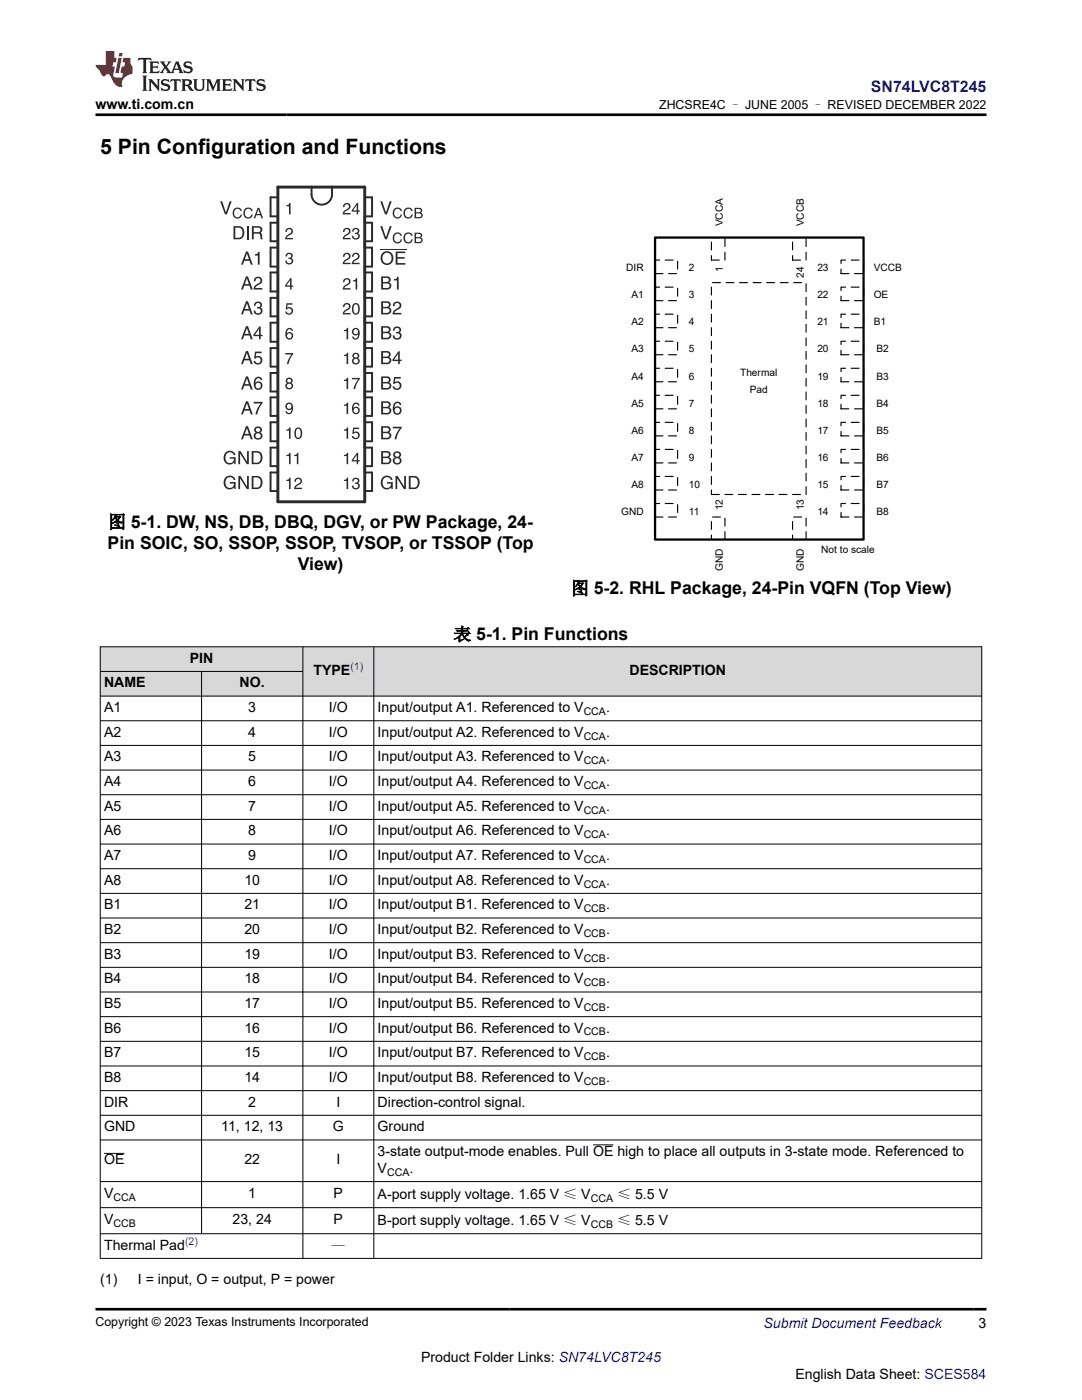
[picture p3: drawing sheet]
<svg xmlns="http://www.w3.org/2000/svg" width="216mm" height="279mm" viewBox="0 0 216 279" stroke-linecap="round" stroke-linejoin="round" font-family="sans-serif">
<path d="M62.2 37.2a2.99 2.99 0 0 0 1 3.4 2.04 2.04 0 0 0 3.1-1.8v-1.6" fill="none" stroke="#2b292a" stroke-width=".39"/>
<g fill="#2b292a">
<path d="M57.1 40.9h.4l.2-.4h.3v2.3h-.3v-1.6h-.6z" fill-rule="evenodd"/>
<path d="M57.2 45.6a.75 .75 0 0 1 1.2 .3 .75 .75 0 0 1-.6 1l-.6 .6h1.3v.3h-1.6l.2-.7 .8-.5a.46 .46 0 0 0 .2-.6 .46 .46 0 0 0-.5-.3 .46 .46 0 0 0-.4 .6h-.2z" fill-rule="evenodd"/>
<path d="M57.2 50.6a.65 .65 0 0 1 1 0 .65 .65 0 0 1-.1 .9 .71 .71 0 0 1 .3 1 .71 .71 0 0 1-1 .3l-.3-.3-.2-.5h.3l.1 .3a.49 .49 0 0 0 .6 .2 .49 .49 0 0 0 .2-.6l-.6-.2v-.3h.4a.36 .36 0 0 0 0-.7h-.4l-.2 .5h-.3z" fill-rule="evenodd"/>
<path d="M57.9 55.5l-1 1.5v.2h1v.6h.3v-.6h.3v-.2h-.3v-1.5zM57.9 55.9v1.1h-.7z" fill-rule="evenodd"/>
<path d="M57.2 60.5h1.2v.3h-1l-.1 .6a.78 .78 0 0 1 1.1 .4 .78 .78 0 0 1-.5 1 .78 .78 0 0 1-1-.6h.3a.5 .5 0 0 0 .8 .2 .5 .5 0 0 0 0-.8 .5 .5 0 0 0-.8 .2l-.2-.1z" fill-rule="evenodd"/>
<path d="M57.3 65.6a1.58 1.58 0 0 0 .1 2.1 .74 .74 0 0 0 1-.2 .74 .74 0 0 0-.2-1 .74 .74 0 0 0-1 0 .59 .59 0 0 1 .2-.6 .59 .59 0 0 1 .7-.1l.1 .2h.2a.69 .69 0 0 0-.4-.5 .69 .69 0 0 0-.7 .1zM57.2 67a.5 .5 0 0 1 1 0 .5 .5 0 0 1-1 0z" fill-rule="evenodd"/>
<path d="M56.9 70.4h1.6v.3l-.7 1.1-.2 .9h-.3v-.4l.9-1.6h-1.3z" fill-rule="evenodd"/>
<path d="M57.2 75.5a.54 .54 0 0 0 .1 .9 .7 .7 0 0 0-.1 1.1 .7 .7 0 0 0 1 0 .7 .7 0 0 0-.1-1.1 .62 .62 0 0 0 .2-.8 .62 .62 0 0 0-.9-.2zM57.3 76a.4 .4 0 0 1 .8 0 .4 .4 0 0 1-.8 0zM57.3 77a.46 .46 0 0 1 .9 0 .46 .46 0 0 1-.9 0z" fill-rule="evenodd"/>
<path d="M57.1 80.5a.73 .73 0 0 0 0 1.1 .73 .73 0 0 0 1.1 0 .69 .69 0 0 1-.8 .8l-.1-.3h-.3a.76 .76 0 0 0 .9 .5 .76 .76 0 0 0 .6-.9 .9 .9 0 0 0-.2-1.1 .9 .9 0 0 0-1.2-.1zM57.2 81.1a.5 .5 0 0 1 1 0 .5 .5 0 0 1-1 0z" fill-rule="evenodd"/>
<path d="M57.1 85.7h.4l.2-.4h.3v2.3h-.3v-1.6h-.6z" fill-rule="evenodd"/>
<path d="M58.9 85.6a1.32 1.32 0 0 0 .6 2 1.3 1.3 0 0 0 .3-2.2h-.6zM59.3 85.6h.2a1.12 1.12 0 0 1 0 1.8 .91 .91 0 0 1-.5-1z" fill-rule="evenodd"/>
<path d="M57.1 90.8l.4-.1 .2-.3h.3v2.2h-.3v-1.6h-.6z" fill-rule="evenodd"/>
<path d="M58.7 90.8l.4-.1 .2-.3h.2v2.2h-.3v-1.6h-.5z" fill-rule="evenodd"/>
<path d="M57.1 95.8l.4-.1 .2-.4h.3v2.3h-.3v-1.6h-.6z" fill-rule="evenodd"/>
<path d="M59 95.5a.75 .75 0 0 1 1.2 .2 .75 .75 0 0 1-.6 1.1l-.6 .5h1.3v.3h-1.6l.2-.7 .8-.4a.46 .46 0 0 0 .2-.6 .46 .46 0 0 0-.5-.3 .46 .46 0 0 0-.4 .5h-.2z" fill-rule="evenodd"/>
<path d="M68.7 40.7a.75 .75 0 0 1 1.2 .2 .75 .75 0 0 1-.6 1.1l-.6 .5h1.2v.3h-1.5l.2-.7 .7-.5a.46 .46 0 0 0 .3-.5 .46 .46 0 0 0-.6-.3 .46 .46 0 0 0-.3 .5h-.3z" fill-rule="evenodd"/>
<path d="M71.2 40.5l-1 1.5v.2h1v.6h.3v-.6h.3v-.2h-.3v-1.5zM71.2 41v1h-.7z" fill-rule="evenodd"/>
<path d="M68.7 45.6a.75 .75 0 0 1 1.2 .3 .75 .75 0 0 1-.6 1l-.6 .6h1.2v.3h-1.5l.2-.7 .7-.5a.46 .46 0 0 0 .3-.6 .46 .46 0 0 0-.6-.3 .46 .46 0 0 0-.3 .6h-.3z" fill-rule="evenodd"/>
<path d="M70.5 45.6a.65 .65 0 0 1 1 0 .65 .65 0 0 1-.1 .9 .71 .71 0 0 1 .3 1 .71 .71 0 0 1-1 .3l-.4-.3-.1-.4h.3l.1 .2a.49 .49 0 0 0 .6 .2 .49 .49 0 0 0 .2-.6l-.6-.2v-.2l.4-.1a.36 .36 0 0 0 0-.6h-.4l-.2 .4h-.3z" fill-rule="evenodd"/>
<path d="M68.7 50.6a.75 .75 0 0 1 1.2 .2 .75 .75 0 0 1-.6 1.1l-.6 .5h1.2v.3h-1.5l.2-.6 .7-.5a.46 .46 0 0 0 .3-.6 .46 .46 0 0 0-.6-.3 .46 .46 0 0 0-.3 .6h-.3z" fill-rule="evenodd"/>
<path d="M70.5 50.6a.75 .75 0 0 1 1.2 .2 .75 .75 0 0 1-.6 1.1l-.6 .5h1.2v.3h-1.5l.2-.6 .7-.5a.46 .46 0 0 0 .3-.6 .46 .46 0 0 0-.6-.3 .46 .46 0 0 0-.3 .6h-.3z" fill-rule="evenodd"/>
<path d="M68.7 55.6a.75 .75 0 0 1 1.2 .3 .75 .75 0 0 1-.6 1.1l-.6 .5h1.2v.3h-1.5l.2-.7 .7-.5a.46 .46 0 0 0 .3-.6 .46 .46 0 0 0-.6-.2 .46 .46 0 0 0-.3 .5h-.3z" fill-rule="evenodd"/>
<path d="M70.4 55.9h.4l.2-.4h.3v2.3h-.3v-1.6h-.6z" fill-rule="evenodd"/>
<path d="M68.7 60.6a.75 .75 0 0 1 1.2 .3 .75 .75 0 0 1-.6 1l-.6 .6h1.2v.3h-1.5l.2-.7 .7-.5a.46 .46 0 0 0 .3-.6 .46 .46 0 0 0-.6-.3 .46 .46 0 0 0-.3 .6h-.3z" fill-rule="evenodd"/>
<path d="M70.4 60.8a1.32 1.32 0 0 0 .6 2 1.3 1.3 0 0 0 .3-2.3h-.6zM70.8 60.8l.2-.1a1.12 1.12 0 0 1 0 1.9 1.08 1.08 0 0 1-.4-1.4z" fill-rule="evenodd"/>
<path d="M68.6 65.9l.4-.1 .2-.4h.3v2.3h-.3v-1.6h-.6z" fill-rule="evenodd"/>
<path d="M70.4 65.6a.73 .73 0 0 0 0 1.1 .73 .73 0 0 0 1.1 0 .69 .69 0 0 1-.8 .8l-.1-.3h-.3a.76 .76 0 0 0 .9 .5 .76 .76 0 0 0 .6-.9 .9 .9 0 0 0-.2-1.1 .9 .9 0 0 0-1.2-.1zM70.5 66.2a.5 .5 0 0 1 1 0 .5 .5 0 0 1-1 0z" fill-rule="evenodd"/>
<path d="M68.6 70.8h.4l.2-.4h.3v2.3h-.3v-1.6h-.6z" fill-rule="evenodd"/>
<path d="M70.5 70.6a.54 .54 0 0 0 .1 .9 .7 .7 0 0 0-.1 1 .7 .7 0 0 0 1 0 .7 .7 0 0 0-.1-1 .62 .62 0 0 0 .2-.9 .62 .62 0 0 0-.9-.2zM70.7 71a.38 .38 0 0 1 .7 0 .38 .38 0 0 1-.7 0zM70.5 72.1a.5 .5 0 0 1 1 0 .5 .5 0 0 1-1 0z" fill-rule="evenodd"/>
<path d="M68.6 75.8l.4-.1 .2-.3h.3v2.2h-.3v-1.6h-.6z" fill-rule="evenodd"/>
<path d="M70.2 75.4h1.6v.3l-.7 1.1-.2 .8h-.4l.1-.4 .9-1.5h-1.3z" fill-rule="evenodd"/>
<path d="M68.6 80.8l.4-.1 .2-.4h.3v2.3h-.3v-1.6h-.6z" fill-rule="evenodd"/>
<path d="M70.5 80.5a1.58 1.58 0 0 0 .2 2.1 .74 .74 0 0 0 1-.2 .74 .74 0 0 0-.2-1 .74 .74 0 0 0-1 0 .59 .59 0 0 1 .2-.6 .59 .59 0 0 1 .7-.1l.1 .2h.2a.69 .69 0 0 0-.4-.5 .69 .69 0 0 0-.8 .1zM70.5 81.9a.5 .5 0 0 1 1 0 .5 .5 0 0 1-1 0z" fill-rule="evenodd"/>
<path d="M68.6 85.7h.4l.2-.4h.3v2.3h-.3v-1.6h-.6z" fill-rule="evenodd"/>
<path d="M70.5 85.3h1.1v.3h-.9l-.1 .6a.78 .78 0 0 1 1.1 .4 .78 .78 0 0 1-.5 1.1 .78 .78 0 0 1-1-.7h.3a.5 .5 0 0 0 .7 .2 .5 .5 0 0 0 .1-.7 .5 .5 0 0 0-.8 .1h-.2z" fill-rule="evenodd"/>
<path d="M68.6 90.8l.4-.1 .2-.3h.3v2.2h-.3v-1.6h-.6z" fill-rule="evenodd"/>
<path d="M71.2 90.4l-1 1.4v.3h1v.5h.3v-.5h.3v-.3h-.3v-1.4zM71.2 90.8v1h-.7z" fill-rule="evenodd"/>
<path d="M68.6 95.8l.4-.1 .2-.4h.3v2.3h-.3v-1.6h-.6z" fill-rule="evenodd"/>
<path d="M70.5 95.5a.65 .65 0 0 1 1 0 .65 .65 0 0 1-.1 .9 .71 .71 0 0 1 .3 1 .71 .71 0 0 1-1 .2l-.4-.2-.1-.5h.3l.1 .3a.49 .49 0 0 0 .6 .2 .49 .49 0 0 0 .2-.6l-.6-.2v-.3h.4a.36 .36 0 0 0 0-.7h-.4l-.2 .5h-.3z" fill-rule="evenodd"/>
<path d="M43.9 40.2h.4l.8 2.2 .7-2.2h.4l-.9 2.6h-.4z" fill-rule="evenodd"/>
<path d="M46.8 41.6a.9 .9 0 0 1 1.5 .5h-.3a.67 .67 0 0 0-.8-.4 .67 .67 0 0 0-.5 .8 .66 .66 0 0 0 .5 .8 .66 .66 0 0 0 .8-.5h.3a.98 .98 0 0 1-1.3 .8 .98 .98 0 0 1-.5-1.4z" fill-rule="evenodd"/>
<path d="M48.9 41.6a.9 .9 0 0 1 1.5 .5h-.3a.67 .67 0 0 0-.8-.4 .67 .67 0 0 0-.4 .8 .66 .66 0 0 0 .5 .8 .66 .66 0 0 0 .7-.5h.3a.98 .98 0 0 1-1.3 .8 .98 .98 0 0 1-.5-1.4z" fill-rule="evenodd"/>
<path d="M51.4 41.5l-.8 2.1h.3l.2-.6h.9l.2 .6h.3l-.8-2.1zM51.6 41.8l.3 .9h-.7z" fill-rule="evenodd"/>
<path d="M46.6 45.1v2.7h1.1a1.33 1.33 0 0 0 1.1-1.4 1.33 1.33 0 0 0-1.1-1.3zM46.9 45.4a1.11 1.11 0 0 1 1.4 .6 1.11 1.11 0 0 1-.4 1.4h-1z" fill-rule="evenodd"/>
</g>
<path d="M49.4 45.1v2.7" fill="none" stroke="#2b292a" stroke-width=".36"/>
<g fill="#2b292a">
<path d="M50.3 45.1v2.7h.3v-1.2h.9a.78 .78 0 0 1 .5 1.1l.4 .1-.1-1.1-.3-.2a.71 .71 0 0 0 .3-.9 .71 .71 0 0 0-.8-.5zM50.6 45.4h.9a.44 .44 0 0 1 .5 .5 .44 .44 0 0 1-.5 .4h-.9z" fill-rule="evenodd"/>
<path d="M49.1 50.2l-1 2.6h.4l.2-.7h1.1l.2 .7h.4l-.9-2.6zM49.3 50.6l.4 1.1h-.8z" fill-rule="evenodd"/>
<path d="M50.9 50.7h.4l.2-.4h.3v2.5h-.3v-1.8h-.6z" fill-rule="evenodd"/>
<path d="M49.1 55.2l-1 2.6h.4l.2-.8h1.1l.2 .8h.4l-.9-2.6zM49.3 55.6l.4 1.1h-.8z" fill-rule="evenodd"/>
<path d="M51 55.4a.84 .84 0 0 1 1.3 .3 .84 .84 0 0 1-.7 1.1l-.4 .3-.3 .4h1.4v.3h-1.7l.2-.8 .9-.5a.51 .51 0 0 0 .2-.7 .51 .51 0 0 0-.6-.3 .51 .51 0 0 0-.3 .6h-.4l.1-.4z" fill-rule="evenodd"/>
<path d="M49.1 60.1l-1 2.7h.4l.2-.8h1.1l.2 .8h.4l-.9-2.7zM49.3 60.5l.4 1.2h-.8z" fill-rule="evenodd"/>
<path d="M51 60.3a.73 .73 0 0 1 1 0 .73 .73 0 0 1 0 1.1 .8 .8 0 0 1 .3 1.1 .8 .8 0 0 1-1.1 .3l-.4-.3-.2-.5h.3l.1 .3a.54 .54 0 0 0 .8 .2 .54 .54 0 0 0 .1-.8l-.6-.1v-.3l.4-.1a.41 .41 0 0 0 0-.7 .5 .5 0 0 0-.5 0 .5 .5 0 0 0-.2 .5h-.3z" fill-rule="evenodd"/>
<path d="M49.1 65.1l-1 2.6h.4l.2-.7h1.1l.2 .7h.4l-.9-2.6zM49.3 65.5l.4 1.1h-.8z" fill-rule="evenodd"/>
<path d="M51.7 65.1l-1.1 1.7v.3h1.1v.6h.3v-.6h.4v-.3h-.4v-1.7zM51.7 65.6v1.2h-.8z" fill-rule="evenodd"/>
<path d="M49.1 70.1l-1 2.6h.4l.2-.8h1.1l.2 .8h.4l-.9-2.6zM49.3 70.4l.4 1.2h-.8z" fill-rule="evenodd"/>
<path d="M50.9 70.2h1.3v.3h-1.1l-.1 .7a.88 .88 0 0 1 1.3 .4 .88 .88 0 0 1-.6 1.2 .88 .88 0 0 1-1.1-.8h.3a.57 .57 0 0 0 .9 .3 .57 .57 0 0 0 .1-.9 .57 .57 0 0 0-.9 .2l-.3-.1z" fill-rule="evenodd"/>
<path d="M49.1 75.1l-1 2.6h.4l.2-.7h1.1l.2 .7h.4l-.9-2.6zM49.3 75.5l.4 1.2h-.8z" fill-rule="evenodd"/>
<path d="M51 75.4a1.73 1.73 0 0 0 .2 2.4 .84 .84 0 0 0 1.2-.9 .84 .84 0 0 0-1.4-.5 .66 .66 0 0 1 .2-.7 .66 .66 0 0 1 .7-.1l.1 .3h.3a.77 .77 0 0 0-.5-.7 .77 .77 0 0 0-.8 .2zM51 76.9a.55 .55 0 0 1 1.1 0 .55 .55 0 0 1-1.1 0z" fill-rule="evenodd"/>
<path d="M49.1 80.1l-1 2.6h.4l.2-.8h1.1l.2 .8h.4l-.9-2.6zM49.3 80.5l.4 1.1h-.8z" fill-rule="evenodd"/>
<path d="M50.6 80.2h1.8v.3l-.8 1.2-.3 1h-.3l.1-.5 .9-1.7h-1.4z" fill-rule="evenodd"/>
<path d="M49.1 85.1l-1 2.6h.4l.2-.8h1.1l.2 .8h.4l-.9-2.6zM49.3 85.4l.4 1.2h-.8z" fill-rule="evenodd"/>
<path d="M50.9 85.3a.6 .6 0 0 0 .2 1 .8 .8 0 0 0-.4 1.1 .8 .8 0 0 0 1.2 .3 .74 .74 0 0 0 .5-.7 .74 .74 0 0 0-.4-.7 .7 .7 0 0 0 .1-1 .7 .7 0 0 0-.9-.1zM51.1 85.8a.45 .45 0 0 1 .9 0 .45 .45 0 0 1-.9 0zM51 87a.51 .51 0 0 1 1 0 .51 .51 0 0 1-1 0z" fill-rule="evenodd"/>
<path d="M45.1 90.2a1.16 1.16 0 0 1 1.9 .6h-.4a.86 .86 0 0 0-1-.5 .86 .86 0 0 0-.6 1 .86 .86 0 0 0 .7 1.1 .86 .86 0 0 0 1-.9h-.8v-.3h1.1v1.4h-.2l-.1-.3a1.25 1.25 0 0 1-1.6 .2 1.25 1.25 0 0 1-.4-1.6z" fill-rule="evenodd"/>
<path d="M47.6 90h.4l1.3 2.1v-2.1h.3v2.6h-.4l-1.3-2.1v2.1h-.3z" fill-rule="evenodd"/>
<path d="M50.2 90v2.6h1.1a1.33 1.33 0 0 0 1.1-1.3 1.33 1.33 0 0 0-1.1-1.3zM50.6 90.3a1.11 1.11 0 0 1 1.3 .6 1.11 1.11 0 0 1-.4 1.4h-.9z" fill-rule="evenodd"/>
<path d="M45.1 95.2a1.16 1.16 0 0 1 1.9 .6h-.4a.86 .86 0 0 0-1-.5 .86 .86 0 0 0-.6 1 .86 .86 0 0 0 .7 1.1 .86 .86 0 0 0 1-.9h-.8v-.3h1.1v1.4h-.2l-.1-.3a1.25 1.25 0 0 1-1.6 .1 1.25 1.25 0 0 1-.4-1.6z" fill-rule="evenodd"/>
<path d="M47.6 95h.4l1.3 2.1v-2.1h.3v2.6h-.4l-1.3-2.1v2.1h-.3z" fill-rule="evenodd"/>
<path d="M50.2 95v2.6h1.1a1.33 1.33 0 0 0 1.1-1.3 1.33 1.33 0 0 0-1.1-1.3zM50.6 95.3a1.11 1.11 0 0 1 1.3 .6 1.11 1.11 0 0 1-.4 1.4h-.9z" fill-rule="evenodd"/>
<path d="M75.9 40.2h.4l.7 2.2 .8-2.2h.4l-1 2.6h-.4z" fill-rule="evenodd"/>
<path d="M78.7 41.6a.9 .9 0 0 1 1.5 .5h-.3a.67 .67 0 0 0-.8-.4 .67 .67 0 0 0-.4 .8 .66 .66 0 0 0 .4 .8 .66 .66 0 0 0 .8-.5h.3a.98 .98 0 0 1-1.3 .8 .98 .98 0 0 1-.5-1.4z" fill-rule="evenodd"/>
<path d="M80.9 41.6a.9 .9 0 0 1 1.4 .5h-.2a.67 .67 0 0 0-.9-.4 .67 .67 0 0 0-.4 .8 .66 .66 0 0 0 .5 .8 .66 .66 0 0 0 .8-.5h.3a.98 .98 0 0 1-1.3 .8 .98 .98 0 0 1-.6-1.4z" fill-rule="evenodd"/>
<path d="M82.7 41.5v2.1h1a.59 .59 0 0 0 .6-.5 .59 .59 0 0 0-.3-.7 .51 .51 0 0 0 .2-.6 .51 .51 0 0 0-.5-.3zM83 41.7l.8 .1 .1 .4-.9 .2zM83 42.6h.8a.36 .36 0 0 1 .3 .4 .36 .36 0 0 1-.4 .3h-.7z" fill-rule="evenodd"/>
<path d="M75.9 45.1h.4l.7 2.3 .8-2.3h.4l-1 2.7h-.4z" fill-rule="evenodd"/>
<path d="M78.7 46.6a.9 .9 0 0 1 1.5 .5h-.3a.67 .67 0 0 0-.8-.4 .67 .67 0 0 0-.4 .8 .66 .66 0 0 0 .4 .8 .66 .66 0 0 0 .8-.5h.3a.98 .98 0 0 1-1.3 .7 .98 .98 0 0 1-.5-1.4z" fill-rule="evenodd"/>
<path d="M80.9 46.6a.9 .9 0 0 1 1.4 .5h-.2a.67 .67 0 0 0-.9-.4 .67 .67 0 0 0-.4 .8 .66 .66 0 0 0 .5 .8 .66 .66 0 0 0 .8-.5h.3a.98 .98 0 0 1-1.3 .7 .98 .98 0 0 1-.6-1.4z" fill-rule="evenodd"/>
<path d="M82.7 46.4v2.1h1a.59 .59 0 0 0 .6-.4 .59 .59 0 0 0-.3-.7 .51 .51 0 0 0 .2-.6 .51 .51 0 0 0-.5-.4zM83 46.7h.8l.1 .5-.9 .1zM83 47.6h.8a.36 .36 0 0 1 .3 .4 .36 .36 0 0 1-.4 .3h-.7z" fill-rule="evenodd"/>
<path d="M75.9 51.5a1.35 1.35 0 0 0 2.7 0 1.35 1.35 0 0 0-2.7 0zM76.6 50.7a.97 .97 0 0 1 1.2 0 .97 .97 0 0 1 .3 1.2 .96 .96 0 0 1-1.4 .5 .96 .96 0 0 1-.3-1.3z" fill-rule="evenodd"/>
<path d="M79 50.2h1.9v.3h-1.6v.8h1.4v.3h-1.4v.9h1.6v.3h-1.9z" fill-rule="evenodd"/>
</g>
<path d="M75.8 49.8h5.3" fill="none" stroke="#2b292a" stroke-width=".2"/>
<g fill="#2b292a">
<path d="M76.1 55.2v2.6h1.2a.73 .73 0 0 0 .8-.6 .73 .73 0 0 0-.5-.8 .64 .64 0 0 0 .3-.8 .64 .64 0 0 0-.6-.4zM76.4 55.5h1l.1 .1v.5l-.1 .1-1 .1zM76.4 56.6h1.1a.45 .45 0 0 1 .2 .5 .45 .45 0 0 1-.4 .4h-.9z" fill-rule="evenodd"/>
<path d="M78.6 55.7l.4-.1 .3-.4h.2v2.6h-.3v-1.8h-.6z" fill-rule="evenodd"/>
<path d="M76.1 60.1v2.7h1.2a.73 .73 0 0 0 .8-.6 .73 .73 0 0 0-.5-.9 .64 .64 0 0 0 .3-.7 .64 .64 0 0 0-.6-.5zM76.4 60.4l1 .1 .1 .1v.5l-.1 .1h-1zM76.4 61.5l1.1 .1a.45 .45 0 0 1 .2 .5 .45 .45 0 0 1-.4 .3h-.9z" fill-rule="evenodd"/>
<path d="M78.7 60.3a.84 .84 0 0 1 1.3 .3 .84 .84 0 0 1-.6 1.2l-.5 .3-.2 .3h1.4v.4h-1.8l.3-.8 .8-.5a.51 .51 0 0 0 .3-.7 .51 .51 0 0 0-.6-.3 .51 .51 0 0 0-.4 .6h-.3l.1-.4z" fill-rule="evenodd"/>
<path d="M76.1 65.1v2.6h1.2a.73 .73 0 0 0 .8-.6 .73 .73 0 0 0-.5-.8 .64 .64 0 0 0 .3-.7 .64 .64 0 0 0-.6-.5zM76.4 65.4h1l.1 .2v.4l-.1 .2h-1zM76.4 66.5h1.1a.45 .45 0 0 1 .2 .6 .45 .45 0 0 1-.4 .3h-.9z" fill-rule="evenodd"/>
<path d="M78.7 65.3a.73 .73 0 0 1 1.1 0 .73 .73 0 0 1-.1 1.1 .8 .8 0 0 1 .3 1.1 .8 .8 0 0 1-1.1 .2l-.4-.2-.1-.6h.3l.1 .4a.54 .54 0 0 0 .7 .1 .54 .54 0 0 0 .2-.7l-.7-.2v-.2l.5-.1a.41 .41 0 0 0 0-.7 .5 .5 0 0 0-.5 0 .5 .5 0 0 0-.3 .5h-.3z" fill-rule="evenodd"/>
<path d="M76.1 70.1v2.6h1.2a.73 .73 0 0 0 .8-.6 .73 .73 0 0 0-.5-.8 .64 .64 0 0 0 .3-.8 .64 .64 0 0 0-.6-.4zM76.4 70.4h1l.1 .1v.5l-.1 .1-1 .1zM76.4 71.5h1.1a.45 .45 0 0 1 .2 .5 .45 .45 0 0 1-.4 .4h-.9z" fill-rule="evenodd"/>
<path d="M79.5 70.1l-1.2 1.6v.4h1.1v.6h.4v-.6h.3v-.3h-.3v-1.7zM79.4 70.6v1.2h-.8z" fill-rule="evenodd"/>
<path d="M76.1 75.1v2.6h1.2a.73 .73 0 0 0 .8-.5 .73 .73 0 0 0-.5-.9 .64 .64 0 0 0 .3-.7 .64 .64 0 0 0-.6-.5zM76.4 75.4l1 .1 .1 .1v.4l-.1 .2h-1zM76.4 76.5l1.1 .1a.45 .45 0 0 1 .2 .5 .45 .45 0 0 1-.4 .3h-.9z" fill-rule="evenodd"/>
<path d="M78.6 75.2h1.4v.4h-1.1l-.1 .6a.88 .88 0 0 1 1.2 .5 .88 .88 0 0 1-.6 1.1 .88 .88 0 0 1-1.1-.7h.4a.57 .57 0 0 0 .8 .3 .57 .57 0 0 0 .1-.9 .57 .57 0 0 0-.9 .1h-.3z" fill-rule="evenodd"/>
<path d="M76.1 80.1v2.6h1.2a.73 .73 0 0 0 .8-.6 .73 .73 0 0 0-.5-.8 .64 .64 0 0 0 .3-.8 .64 .64 0 0 0-.6-.4zM76.4 80.4h1l.1 .2v.4l-.1 .2h-1zM76.4 81.5h1.1a.45 .45 0 0 1 .2 .6 .45 .45 0 0 1-.4 .3h-.9z" fill-rule="evenodd"/>
<path d="M78.7 80.4a1.73 1.73 0 0 0 .2 2.3 .84 .84 0 0 0 1.2-.9 .84 .84 0 0 0-1.4-.4 .66 .66 0 0 1 .2-.7 .66 .66 0 0 1 .8-.1l.1 .2h.3a.77 .77 0 0 0-.6-.6 .77 .77 0 0 0-.8 .2zM78.7 81.9a.55 .55 0 0 1 1.1 0 .55 .55 0 0 1-1.1 0z" fill-rule="evenodd"/>
<path d="M76.1 85.1v2.6h1.2a.73 .73 0 0 0 .8-.6 .73 .73 0 0 0-.5-.8 .64 .64 0 0 0 .3-.8 .64 .64 0 0 0-.6-.4zM76.4 85.4h1l.1 .1v.5l-.1 .1-1 .1zM76.4 86.5h1.1a.45 .45 0 0 1 .2 .5 .45 .45 0 0 1-.4 .4h-.9z" fill-rule="evenodd"/>
<path d="M78.4 85.2h1.7v.2l-.7 1.2-.3 1.1h-.4l.1-.5 1-1.7h-1.4z" fill-rule="evenodd"/>
<path d="M76.1 90v2.6h1.2a.73 .73 0 0 0 .8-.5 .73 .73 0 0 0-.5-.9 .64 .64 0 0 0 .3-.7 .64 .64 0 0 0-.6-.5zM76.4 90.3l1 .1 .1 .1v.4l-.1 .2h-1zM76.4 91.4l1.1 .1a.45 .45 0 0 1 .2 .5 .45 .45 0 0 1-.4 .3h-.9z" fill-rule="evenodd"/>
<path d="M78.7 90.3a.6 .6 0 0 0 .1 1 .8 .8 0 0 0-.3 1.1 .8 .8 0 0 0 1.1 .3 .74 .74 0 0 0 .5-.7 .74 .74 0 0 0-.4-.7 .7 .7 0 0 0 .2-1 .7 .7 0 0 0-1-.2zM78.9 90.8a.42 .42 0 0 1 .8 0 .42 .42 0 0 1-.8 0zM78.8 91.9a.51 .51 0 0 1 1 0 .51 .51 0 0 1-1 0z" fill-rule="evenodd"/>
<path d="M76.5 95.2a1.16 1.16 0 0 1 1.8 .6h-.3a.86 .86 0 0 0-1.1-.5 .86 .86 0 0 0-.6 1 .86 .86 0 0 0 .8 1.1 .86 .86 0 0 0 .9-.9h-.8v-.3h1.2v1.4h-.3v-.3a1.25 1.25 0 0 1-1.7 .1 1.25 1.25 0 0 1-.4-1.6z" fill-rule="evenodd"/>
<path d="M78.9 95h.4l1.3 2.1v-2.1h.4v2.6h-.4l-1.3-2.1v2.1h-.4z" fill-rule="evenodd"/>
<path d="M81.6 95v2.6h1.1a1.33 1.33 0 0 0 1.1-1.3 1.33 1.33 0 0 0-1.1-1.3zM81.9 95.3a1.11 1.11 0 0 1 1.4 .6 1.11 1.11 0 0 1-.4 1.4h-1z" fill-rule="evenodd"/>
</g>
<path d="M55.4 37.3h17.4v62.8h-17.4z" fill="none" stroke="#2b292a" stroke-width=".58"/>
<path d="M55.4 39.4h-1.4v3.8h1.4v1.2h-1.4v3.7h1.4v1.3h-1.4v3.8h1.4v1.2h-1.4v3.8h1.4v1.1M72.8 39.4h1.4v3.8h-1.4v1.2h1.4v3.7h-1.4v1.3h1.4v3.8h-1.4v1.2h1.4v3.8h-1.4v1.1M55.4 59.4h-1.4v3.7h1.4v1.3h-1.4v3.8h1.4v1.3h-1.4v3.7h1.4v1.2h-1.4v3.7h1.4v1.2h-1.4v3.7h1.4v1.3h-1.4v3.8h1.4v1.2h-1.4v3.7h1.4v1.3h-1.4v3.7h1.4M72.8 59.4h1.4v3.7h-1.4v1.3h1.4v3.8h-1.4v1.3h1.4v3.7h-1.4v1.2h1.4v3.7h-1.4v1.2h1.4v3.7h-1.4v1.3h1.4v3.8h-1.4v1.2h1.4v3.7h-1.4v1.3h1.4v3.7h-1.4" fill="none" stroke="#2b292a" stroke-width=".39"/>
<path d="M142 56.4h18.8v42.3h-18.8z" fill="none" stroke="#000" stroke-width=".22" stroke-dasharray="1.6 1.1"/>
<path d="M130.7 51.9h4.5v2.7h-4.5z" fill-rule="evenodd" fill="#fff"/>
<path d="M130.7 51.9h4.5v2.7h-4.5z" fill="none" stroke="#000" stroke-width=".22" stroke-dasharray="1.6 1.1"/>
<path d="M130.7 57.3h4.5v2.7h-4.5z" fill-rule="evenodd" fill="#fff"/>
<path d="M130.7 57.3h4.5v2.7h-4.5z" fill="none" stroke="#000" stroke-width=".22" stroke-dasharray="1.6 1.1"/>
<path d="M130.7 62.7h4.5v2.7h-4.5z" fill-rule="evenodd" fill="#fff"/>
<path d="M130.7 62.7h4.5v2.7h-4.5z" fill="none" stroke="#000" stroke-width=".22" stroke-dasharray="1.6 1.1"/>
<path d="M130.7 68.1h4.5v2.7h-4.5z" fill-rule="evenodd" fill="#fff"/>
<path d="M130.7 68.1h4.5v2.7h-4.5z" fill="none" stroke="#000" stroke-width=".22" stroke-dasharray="1.6 1.1"/>
<path d="M130.7 73.5h4.5v2.7h-4.5z" fill-rule="evenodd" fill="#fff"/>
<path d="M130.7 73.5h4.5v2.7h-4.5z" fill="none" stroke="#000" stroke-width=".22" stroke-dasharray="1.6 1.1"/>
<path d="M130.7 78.9h4.5v2.7h-4.5z" fill-rule="evenodd" fill="#fff"/>
<path d="M130.7 78.9h4.5v2.7h-4.5z" fill="none" stroke="#000" stroke-width=".22" stroke-dasharray="1.6 1.1"/>
<path d="M130.7 84.3h4.5v2.7h-4.5z" fill-rule="evenodd" fill="#fff"/>
<path d="M130.7 84.3h4.5v2.7h-4.5z" fill="none" stroke="#000" stroke-width=".22" stroke-dasharray="1.6 1.1"/>
<path d="M130.7 89.7h4.5v2.7h-4.5z" fill-rule="evenodd" fill="#fff"/>
<path d="M130.7 89.7h4.5v2.7h-4.5z" fill="none" stroke="#000" stroke-width=".22" stroke-dasharray="1.6 1.1"/>
<path d="M130.7 95.1h4.5v2.7h-4.5z" fill-rule="evenodd" fill="#fff"/>
<path d="M130.7 95.1h4.5v2.7h-4.5z" fill="none" stroke="#000" stroke-width=".22" stroke-dasharray="1.6 1.1"/>
<path d="M130.7 100.5h4.5v2.7h-4.5z" fill-rule="evenodd" fill="#fff"/>
<path d="M130.7 100.5h4.5v2.7h-4.5z" fill="none" stroke="#000" stroke-width=".22" stroke-dasharray="1.6 1.1"/>
<path d="M142 103.2h2.7v4.5h-2.7z" fill-rule="evenodd" fill="#fff"/>
<path d="M142 103.2h2.7v4.5h-2.7z" fill="none" stroke="#000" stroke-width=".22" stroke-dasharray="1.6 1.1"/>
<path d="M158.1 103.2h2.7v4.5h-2.7z" fill-rule="evenodd" fill="#fff"/>
<path d="M158.1 103.2h2.7v4.5h-2.7z" fill="none" stroke="#000" stroke-width=".22" stroke-dasharray="1.6 1.1"/>
<path d="M167.8 100.5h4.5v2.7h-4.5z" fill-rule="evenodd" fill="#fff"/>
<path d="M167.8 100.5h4.5v2.7h-4.5z" fill="none" stroke="#000" stroke-width=".22" stroke-dasharray="1.6 1.1"/>
<path d="M167.8 95.1h4.5v2.7h-4.5z" fill-rule="evenodd" fill="#fff"/>
<path d="M167.8 95.1h4.5v2.7h-4.5z" fill="none" stroke="#000" stroke-width=".22" stroke-dasharray="1.6 1.1"/>
<path d="M167.8 89.7h4.5v2.7h-4.5z" fill-rule="evenodd" fill="#fff"/>
<path d="M167.8 89.7h4.5v2.7h-4.5z" fill="none" stroke="#000" stroke-width=".22" stroke-dasharray="1.6 1.1"/>
<path d="M167.8 84.3h4.5v2.7h-4.5z" fill-rule="evenodd" fill="#fff"/>
<path d="M167.8 84.3h4.5v2.7h-4.5z" fill="none" stroke="#000" stroke-width=".22" stroke-dasharray="1.6 1.1"/>
<path d="M167.8 78.9h4.5v2.7h-4.5z" fill-rule="evenodd" fill="#fff"/>
<path d="M167.8 78.9h4.5v2.7h-4.5z" fill="none" stroke="#000" stroke-width=".22" stroke-dasharray="1.6 1.1"/>
<path d="M167.8 73.5h4.5v2.7h-4.5z" fill-rule="evenodd" fill="#fff"/>
<path d="M167.8 73.5h4.5v2.7h-4.5z" fill="none" stroke="#000" stroke-width=".22" stroke-dasharray="1.6 1.1"/>
<path d="M167.8 68.1h4.5v2.7h-4.5z" fill-rule="evenodd" fill="#fff"/>
<path d="M167.8 68.1h4.5v2.7h-4.5z" fill="none" stroke="#000" stroke-width=".22" stroke-dasharray="1.6 1.1"/>
<path d="M167.8 62.7h4.5v2.7h-4.5z" fill-rule="evenodd" fill="#fff"/>
<path d="M167.8 62.7h4.5v2.7h-4.5z" fill="none" stroke="#000" stroke-width=".22" stroke-dasharray="1.6 1.1"/>
<path d="M167.8 57.3h4.5v2.7h-4.5z" fill-rule="evenodd" fill="#fff"/>
<path d="M167.8 57.3h4.5v2.7h-4.5z" fill="none" stroke="#000" stroke-width=".22" stroke-dasharray="1.6 1.1"/>
<path d="M167.8 51.9h4.5v2.7h-4.5z" fill-rule="evenodd" fill="#fff"/>
<path d="M167.8 51.9h4.5v2.7h-4.5z" fill="none" stroke="#000" stroke-width=".22" stroke-dasharray="1.6 1.1"/>
<path d="M158.1 47.4h2.7v4.5h-2.7z" fill-rule="evenodd" fill="#fff"/>
<path d="M158.1 47.4h2.7v4.5h-2.7z" fill="none" stroke="#000" stroke-width=".22" stroke-dasharray="1.6 1.1"/>
<path d="M142 47.4h2.7v4.5h-2.7z" fill-rule="evenodd" fill="#fff"/>
<path d="M142 47.4h2.7v4.5h-2.7z" fill="none" stroke="#000" stroke-width=".22" stroke-dasharray="1.6 1.1"/>
<path d="M130.7 47.4h41.6v60.3h-41.6z" fill="none" stroke="#000" stroke-width=".45"/>
<g fill="#d8d8d8">
<path d="M20 129.1h175.9v4.9h-175.9z" fill-rule="evenodd"/>
<path d="M20.1 129.1h40.3v4.8h-40.3z" fill-rule="evenodd"/>
<path d="M60.5 129.1h14v9.8h-14z" fill-rule="evenodd"/>
<path d="M74.7 129.1h121.1v9.8h-121.1z" fill-rule="evenodd"/>
<path d="M20.1 134.1h20.1v4.8h-20.1z" fill-rule="evenodd"/>
<path d="M40.3 134.1h20.1v4.8h-20.1z" fill-rule="evenodd"/>
</g>
<g fill="none" stroke="#000" stroke-width=".2">
<path d="M19.9 129.1h176.1M19.9 134h40.6M19.9 138.9h176.1M20 129v122.2M40.2 134v112.3M60.4 129v122.2M74.6 129v122.2M195.9 129v122.2M19.9 143.8h176.1M19.9 148.8h176.1M19.9 153.7h176.1M19.9 158.6h176.1"/>
<path d="M19.9 163.5h176.1M19.9 168.4h176.1M19.9 173.4h176.1M19.9 178.3h176.1M19.9 183.2h176.1M19.9 188.1h176.1M19.9 193.1h176.1M19.9 198h176.1M19.9 202.9h176.1M19.9 207.8h176.1M19.9 212.7h176.1M19.9 217.7h176.1"/>
<path d="M19.9 222.6h176.1M19.9 227.5h176.1M19.9 235.8h176.1M20.8 230.2h4M118.3 228.5h4.1M19.9 241h176.1M19.9 246.2h176.1M19.9 251.1h176.1"/>
</g>
<path d="M27.7 11.6l-.2 .5 .5-.2h.6v.1v2.2l-.2 .4h1l-.2-.4v-2.2v-.1h.5l.5 .2-.1-.5zM29.8 12.3l.2 .4v1.5l-.2 .4h1.9l.1-.6a1.08 1.08 0 0 1-1.3 .2v-.7h.6l.4 .2v-.7l-.4 .2h-.6v-.5l.2-.2a1 1 0 0 1 1 .3l-.1-.5zM31.8 12.3l1 1.1-1 1.2h.9l-.2-.2 .4-.8 .5 .8-.2 .2h1.6l-.2-.2 .1-.5h1l.1 .5-.1 .2h.9l-.2-.3-.8-2h-.5l-1 2.2-.8-1.1 .9-1.1h-.8l.2 .2-.5 .6-.3-.6 .1-.2zM35.2 12.7l.4 1h-.8zM36.8 12.4a.65 .65 0 0 0-.2 .7 .65 .65 0 0 0 .6 .5l.7 .1 .1 .3a.79 .79 0 0 1-.7 .4 .79 .79 0 0 1-.7-.5l.1 .7 .2-.1a.93 .93 0 0 0 1.1 .1 .93 .93 0 0 0 .4-1 1.46 1.46 0 0 0-1.2-.6l-.1-.3a1.09 1.09 0 0 1 1.2 .2l-.2-.6-.1 .1-.6-.2zM28.4 15.1l.2 .4v2.2l-.2 .4h1l-.2-.4v-2.2l.2-.4zM29.6 15.8l.2 .4v1.5l-.2 .4h.8l-.3-.4v-1.3l1.7 1.8v-2l.2-.4h-.8l.2 .2 .1 1.1-1.2-1.3zM32.3 15.9a.65 .65 0 0 0-.2 .8 .65 .65 0 0 0 .7 .4l.6 .2 .1 .2a.79 .79 0 0 1-.7 .4 .79 .79 0 0 1-.7-.5l.1 .7 .2-.1a.93 .93 0 0 0 1.1 .1 .93 .93 0 0 0 .4-.9 1.46 1.46 0 0 0-1.2-.6l-.1-.4a1.09 1.09 0 0 1 1.2 .2l-.2-.6-.1 .1-.6-.1zM34.1 15.8l-.1 .6a.63 .63 0 0 1 .7-.3l.1 1.6-.3 .4h1l-.2-.4v-1.6a.66 .66 0 0 1 .8 .3l-.1-.6zM36.2 15.8l.2 .4v1.5l-.2 .4h.9l-.2-.2v-.7h.5l.1 .2a.79 .79 0 0 0 1.2 .6l-1-.9a.61 .61 0 0 0 .6-.6 .61 .61 0 0 0-.5-.7zM36.9 16.1h.2a.47 .47 0 0 1 .5 .1 .47 .47 0 0 1 .1 .5l-.2 .1-.6 .1zM38.5 15.8l.2 .2a2.27 2.27 0 0 0 .4 2 1.04 1.04 0 0 0 1.7-.7v-1.3l.2-.2h-.8l.2 .4v1.1a.6 .6 0 0 1-.6 .6 .6 .6 0 0 1-.6-.6v-1.1l.3-.4zM41.1 15.8l.2 .4v1.5l-.2 .4h.7l-.2-.4v-1.4l.9 1.9 .8-1.9v1.4l-.2 .4h1l-.3-.4v-1.5l.3-.4h-.8l-.7 1.5-.7-1.5zM44.3 15.8l.2 .4v1.5l-.2 .4h1.9l.1-.6a1.09 1.09 0 0 1-1.3 .2v-.7h.6l.4 .2v-.6l-.4 .2h-.6v-.6l.2-.1a1.01 1.01 0 0 1 1 .3l-.1-.6zM46.4 15.8l.3 .4v1.5l-.3 .4h.8l-.2-.4v-1.3l1.6 1.8v-2l.2-.4h-.7l.2 .2v1.1l-1.2-1.3zM49 15.8l-.1 .6a.63 .63 0 0 1 .8-.3v1.6l-.3 .4h1l-.2-.4v-1.6a.66 .66 0 0 1 .8 .3l-.1-.6zM51.4 15.9a.65 .65 0 0 0-.2 .8 .65 .65 0 0 0 .6 .4l.6 .2 .2 .2a.79 .79 0 0 1-.8 .4 .79 .79 0 0 1-.6-.5l.1 .7 .2-.1a.93 .93 0 0 0 1 .1 .93 .93 0 0 0 .5-.9 1.46 1.46 0 0 0-1.3-.6l-.1-.4a1.09 1.09 0 0 1 1.3 .2l-.2-.6-.2 .1-.5-.1z" fill="#231f20"/>
<path d="M21.1 10.2v2.8h-2.1l.1 .3 .9 1a.95 .95 0 0 0 .9 .9 .59 .59 0 0 1 .6-.4 .59 .59 0 0 1 .5 .4l.4 .7a1.59 1.59 0 0 0 2.1 1.4 1.61 1.61 0 0 1 1-2.3l1-.3-.1-1.5a1.59 1.59 0 0 1-.4-1.7h-1.4l-.2 .9h.5l-.1 .9h-.5l-.2 1v.2l.4 .1-.2 .9h-.6a.73 .73 0 0 1-1.1-.7l.3-1.5h-.5l.2-.9h.5l.2-.9h-.5v-1.3zM23.6 11.5l-.6 3.1h.7l.6-3.1zM23.8 10.6l-.1 .6h.7l.1-.6z" fill="#ed1c24"/>
<path d="M19 22.9h177.8M19 261.3h177.8" fill="none" stroke="#000" stroke-width=".53"/>
<text font-size="4.2" x="20" y="30.7">5 Pin Configuration and Functions</text>
<g font-size="3.5">
<text x="21.6" y="105.4">图 5-1. DW, NS, DB, DBQ, DGV, or PW Package, 24-</text>
<text x="21.5" y="109.6">Pin SOIC, SO, SSOP, SSOP, TVSOP, or TSSOP (Top</text>
<text x="59.4" y="113.8">View)</text>
<text x="114" y="118.6">图 5-2. RHL Package, 24-Pin VQFN (Top View)</text>
<text x="90.5" y="127.8">表 5-1. Pin Functions</text>
</g>
<text font-size="3.2" fill="#00f" x="173.8" y="18.3">SN74LVC8T245</text>
<g font-size="2.8">
<text x="19.1" y="21.7">www.ti.com.cn</text>
<text x="20.8" y="137.2">NAME</text>
<text x="37.9" y="132.3">PIN</text>
<text x="47.8" y="137.2">NO.</text>
<text x="62.5" y="134.7">TYPE</text>
<text x="125.6" y="134.7">DESCRIPTION</text>
<text x="20.8" y="142.1">A1</text>
<text x="49.5" y="142.1">3</text>
<text x="65.6" y="142.1">I/O</text>
<text x="75.4" y="142.1">Input/output A1. Referenced to V</text>
<text x="120.9" y="142.1">.</text>
<text x="20.8" y="147">A2</text>
<text x="49.5" y="147">4</text>
<text x="65.6" y="147">I/O</text>
<text x="75.4" y="147">Input/output A2. Referenced to V</text>
<text x="120.9" y="147">.</text>
<text x="20.8" y="152">A3</text>
<text x="49.5" y="152">5</text>
<text x="65.6" y="152">I/O</text>
<text x="75.4" y="152">Input/output A3. Referenced to V</text>
<text x="120.9" y="152">.</text>
<text x="20.8" y="156.9">A4</text>
<text x="20.8" y="161.8">A5</text>
<text x="49.5" y="156.9">6</text>
<text x="49.5" y="161.8">7</text>
<text x="65.6" y="156.9">I/O</text>
<text x="65.6" y="161.8">I/O</text>
<text x="75.4" y="156.9">Input/output A4. Referenced to V</text>
<text x="75.4" y="161.8">Input/output A5. Referenced to V</text>
<text x="120.9" y="156.9">.</text>
<text x="120.9" y="161.8">.</text>
<text x="20.8" y="166.7">A6</text>
<text x="49.5" y="166.7">8</text>
<text x="65.6" y="166.7">I/O</text>
<text x="75.4" y="166.7">Input/output A6. Referenced to V</text>
<text x="120.9" y="166.7">.</text>
<text x="20.8" y="171.6">A7</text>
<text x="49.5" y="171.6">9</text>
<text x="65.6" y="171.6">I/O</text>
<text x="75.4" y="171.6">Input/output A7. Referenced to V</text>
<text x="120.9" y="171.6">.</text>
<text x="20.8" y="176.6">A8</text>
<text x="48.8" y="176.6">10</text>
<text x="65.6" y="176.6">I/O</text>
<text x="75.4" y="176.6">Input/output A8. Referenced to V</text>
<text x="120.9" y="176.6">.</text>
<text x="20.8" y="181.5">B1</text>
<text x="48.8" y="181.5">21</text>
<text x="65.6" y="181.5">I/O</text>
<text x="75.4" y="181.5">Input/output B1. Referenced to V</text>
<text x="120.9" y="181.5">.</text>
<text x="20.8" y="186.4">B2</text>
<text x="20.8" y="191.3">B3</text>
<text x="48.8" y="186.4">20</text>
<text x="48.8" y="191.3">19</text>
<text x="65.6" y="186.4">I/O</text>
<text x="65.6" y="191.3">I/O</text>
<text x="75.4" y="186.4">Input/output B2. Referenced to V</text>
<text x="75.4" y="191.3">Input/output B3. Referenced to V</text>
<text x="120.9" y="186.4">.</text>
<text x="120.9" y="191.3">.</text>
<text x="20.8" y="196.2">B4</text>
<text x="48.8" y="196.2">18</text>
<text x="65.6" y="196.2">I/O</text>
<text x="75.4" y="196.2">Input/output B4. Referenced to V</text>
<text x="120.9" y="196.2">.</text>
<text x="20.8" y="201.2">B5</text>
<text x="48.8" y="201.2">17</text>
<text x="65.6" y="201.2">I/O</text>
<text x="75.4" y="201.2">Input/output B5. Referenced to V</text>
<text x="120.9" y="201.2">.</text>
<text x="20.8" y="206.1">B6</text>
<text x="48.8" y="206.1">16</text>
<text x="65.6" y="206.1">I/O</text>
<text x="75.4" y="206.1">Input/output B6. Referenced to V</text>
<text x="120.9" y="206.1">.</text>
<text x="20.8" y="211">B7</text>
<text x="20.8" y="215.9">B8</text>
<text x="48.8" y="211">15</text>
<text x="48.8" y="215.9">14</text>
<text x="65.6" y="211">I/O</text>
<text x="65.6" y="215.9">I/O</text>
<text x="75.4" y="211">Input/output B7. Referenced to V</text>
<text x="75.4" y="215.9">Input/output B8. Referenced to V</text>
<text x="120.9" y="211">.</text>
<text x="120.9" y="215.9">.</text>
<text x="20.8" y="220.9">DIR</text>
<text x="49.5" y="220.9">2</text>
<text x="67.1" y="220.9">I</text>
<text x="75.4" y="220.9">Direction-control signal.</text>
<text x="20.8" y="225.8">GND</text>
<text x="44.2" y="225.8">11, 12, 13</text>
<text x="66.4" y="225.8">G</text>
<text x="75.4" y="225.8">Ground</text>
<text x="20.8" y="232.4">OE</text>
<text x="48.8" y="232.4">22</text>
<text x="67.1" y="232.4">I</text>
<text x="75.4" y="230.7">3-state output-mode enables. Pull OE high to place all outputs in 3-state mode. Referenced to</text>
<text x="20.8" y="239.1">V</text>
<text x="49.5" y="239.1">1</text>
<text x="66.6" y="239.1">P</text>
<text x="75.4" y="234.1">V</text>
<text x="75.4" y="239.3">A-port supply voltage. 1.65 V ≤ V</text>
<text x="81.7" y="234.1">.</text>
<text x="123.1" y="239.3">≤ 5.5 V</text>
<text x="20.8" y="244.3">V</text>
<text x="46.4" y="244.3">23, 24</text>
<text x="66.6" y="244.3">P</text>
<text x="75.4" y="244.5">B-port supply voltage. 1.65 V ≤ V</text>
<text x="123.1" y="244.5">≤ 5.5 V</text>
<text x="20.8" y="249.4">Thermal Pad</text>
<text x="66.1" y="249.7">—</text>
<text x="20" y="256.2">(1)</text>
<text x="27.5" y="256.2">I = input, O = output, P = power</text>
<text x="195.3" y="265">3</text>
<text x="84" y="271.9">Product Folder Links: SN74LVC8T245</text>
<text x="158.7" y="275.3">English Data Sheet: SCES584</text>
</g>
<text font-size="2.8" fill="#00f" x="152.4" y="265">Submit Document Feedback</text>
<g font-size="2.5">
<text x="131.5" y="21.8">ZHCSRE4C – JUNE 2005 – REVISED DECEMBER 2022</text>
<text x="19" y="264.7">Copyright © 2023 Texas Instruments Incorporated</text>
</g>
<g font-size="2.1" fill="#00f">
<text x="69.9" y="133.8">(1)</text>
<text x="36.9" y="248.5">(2)</text>
</g>
<g font-size="2.1">
<text x="116.5" y="142.7">CCA</text>
<text x="116.5" y="147.6">CCA</text>
<text x="116.5" y="152.5">CCA</text>
<text x="116.5" y="157.4">CCA</text>
<text x="116.5" y="162.4">CCA</text>
<text x="116.5" y="167.3">CCA</text>
<text x="116.5" y="172.2">CCA</text>
<text x="116.5" y="177.1">CCA</text>
<text x="116.5" y="182">CCB</text>
<text x="116.5" y="187">CCB</text>
<text x="116.5" y="191.9">CCB</text>
<text x="116.5" y="196.8">CCB</text>
<text x="116.5" y="201.7">CCB</text>
<text x="116.5" y="206.7">CCB</text>
<text x="116.5" y="211.6">CCB</text>
<text x="116.5" y="216.5">CCB</text>
<text x="22.6" y="239.7">CCA</text>
<text x="77.2" y="234.6">CCA</text>
<text x="117.9" y="239.9">CCA</text>
<text x="22.6" y="244.9">CCB</text>
<text x="117.9" y="245.1">CCB</text>
</g>
<g font-size="2">
<text x="144.2" y="45.2" transform="rotate(-90 144.2 45.2)">VCCA</text>
<text x="160.4" y="45.2" transform="rotate(-90 160.4 45.2)">VCCB</text>
<text x="125" y="54.2">DIR</text>
<text x="126" y="59.6">A1</text>
<text x="137.5" y="54.2">2</text>
<text x="137.5" y="59.6">3</text>
<text x="144.2" y="54.4" transform="rotate(-90 144.2 54.4)">1</text>
<text x="160.4" y="55.5" transform="rotate(-90 160.4 55.5)">24</text>
<text x="163.1" y="59.6">22</text>
<text x="163.1" y="54.2">23</text>
<text x="174.3" y="59.6">OE</text>
<text x="174.3" y="54.2">VCCB</text>
<text x="126" y="64.9">A2</text>
<text x="137.5" y="64.9">4</text>
<text x="163.1" y="64.9">21</text>
<text x="174.3" y="64.9">B1</text>
<text x="126" y="70.3">A3</text>
<text x="137.5" y="70.3">5</text>
<text x="163.1" y="70.3">20</text>
<text x="174.9" y="70.3">B2</text>
<text x="126" y="75.7">A4</text>
<text x="137.5" y="75.7">6</text>
<text x="147.7" y="75.1">Thermal</text>
<text x="163.1" y="75.7">19</text>
<text x="174.9" y="75.7">B3</text>
<text x="126" y="81.1">A5</text>
<text x="137.5" y="81.1">7</text>
<text x="149.6" y="78.4">Pad</text>
<text x="163.1" y="81.1">18</text>
<text x="174.9" y="81.1">B4</text>
<text x="126" y="86.5">A6</text>
<text x="137.5" y="86.5">8</text>
<text x="163.1" y="86.5">17</text>
<text x="174.9" y="86.5">B5</text>
<text x="126" y="91.9">A7</text>
<text x="137.5" y="91.9">9</text>
<text x="163.1" y="91.9">16</text>
<text x="174.9" y="91.9">B6</text>
<text x="126" y="97.3">A8</text>
<text x="137.5" y="97.3">10</text>
<text x="144.2" y="101.8" transform="rotate(-90 144.2 101.8)">12</text>
<text x="160.4" y="101.8" transform="rotate(-90 160.4 101.8)">13</text>
<text x="163.1" y="97.3">15</text>
<text x="174.9" y="97.3">B7</text>
<text x="124" y="102.7">GND</text>
<text x="137.5" y="102.7">11</text>
<text x="163.1" y="102.7">14</text>
<text x="174.9" y="102.7">B8</text>
<text x="144.2" y="114" transform="rotate(-90 144.2 114)">GND</text>
<text x="160.4" y="114" transform="rotate(-90 160.4 114)">GND</text>
<text x="163.9" y="110.4">Not to scale</text>
</g>
</svg>
